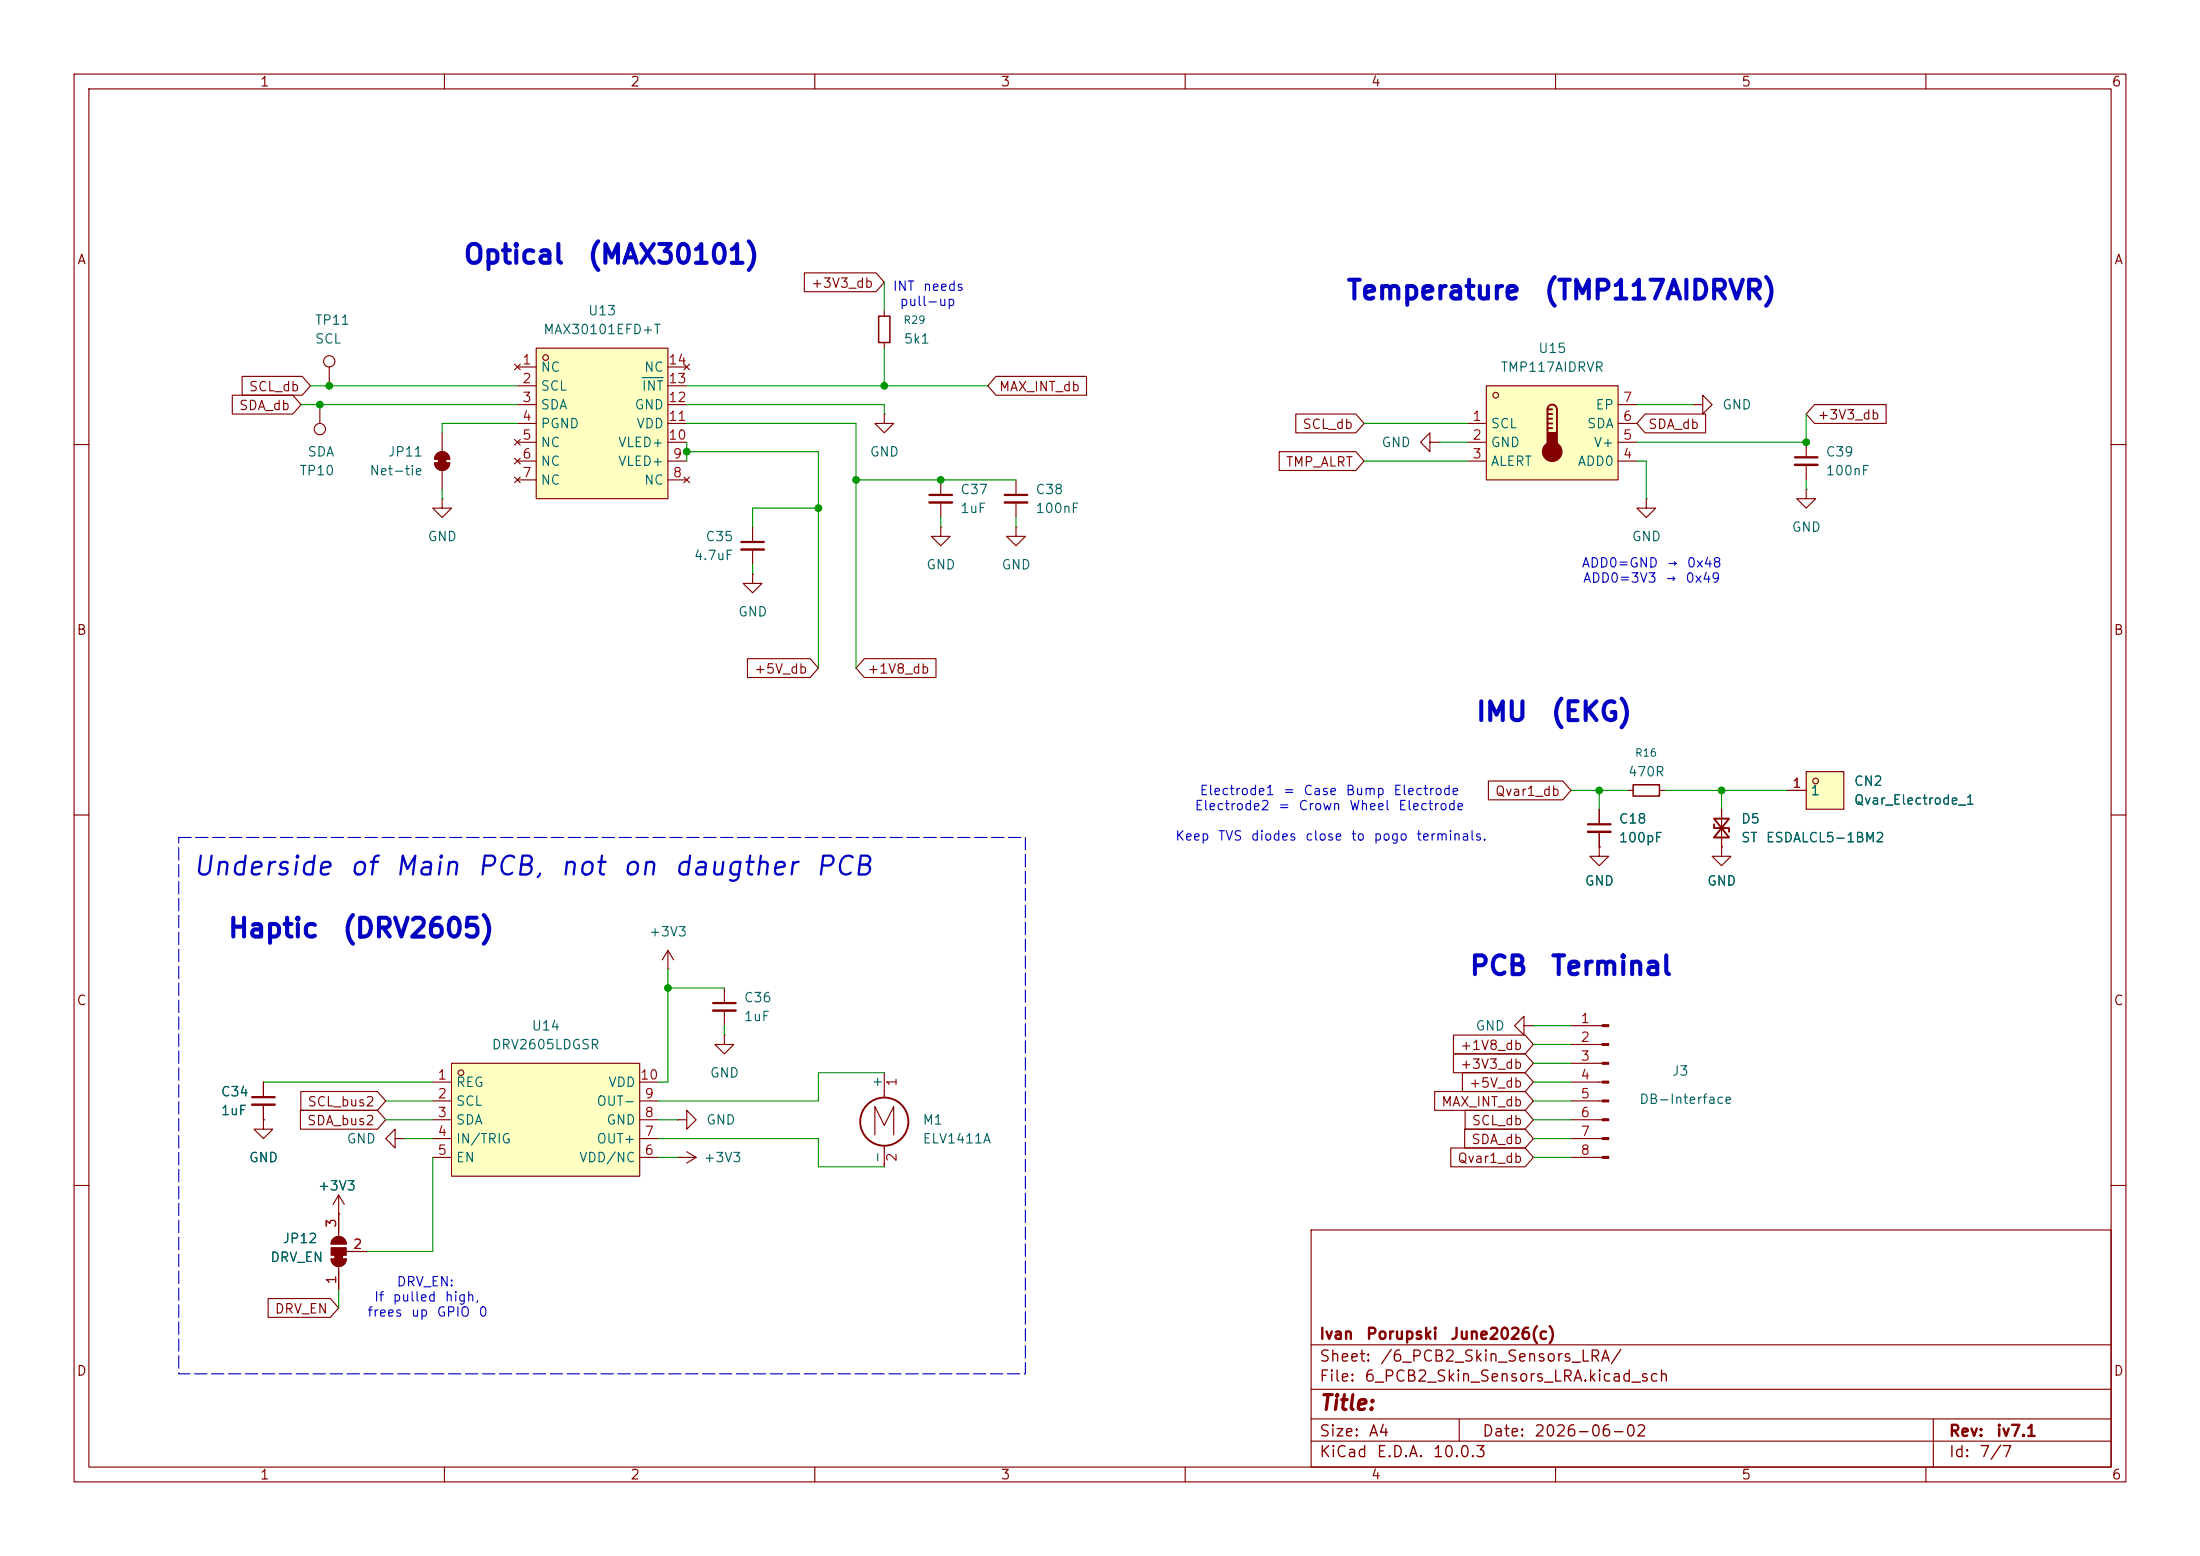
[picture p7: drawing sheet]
<svg xmlns="http://www.w3.org/2000/svg" width="297mm" height="210mm" viewBox="0 0 297 210" stroke-linecap="round" stroke-linejoin="round" font-family="sans-serif">
<g fill="none" stroke="#840000" stroke-width=".15">
<path d="M10 10h277v190h-277zM12 12h273v186h-273zM60 10v2M110 10v2M160 10v2M210 10v2M260 10v2M10 60h2M285 60h2M10 110h2M285 110h2M10 160h2"/>
<path d="M177 166h108v32h-108zM285 160h2M60 198v2M110 198v2M160 198v2M177 194.5h108M177 191.5h108M177 187.5h108M177 181.5h108M197 191.5v3M210 198v2M260 198v2"/>
<path d="M261 191.5v6.5"/>
</g>
<path d="M72.4 47h17.8v20.3h-17.8z" fill="#ffffc2"/>
<g fill="none" stroke="#840000" stroke-width=".15">
<path d="M69.5 49.1l.7 .8M69.5 59.3l.7 .8M69.8 52.1h2.6M69.8 54.6h2.6M69.8 57.2h2.6M69.8 59.7h2.6M69.8 49.5h2.6M70.2 49.1l-.7 .8M70.2 59.3l-.7 .8M72.4 47h17.8v20.3h-17.8zM90.2 52.1h2.5M90.2 54.6h2.5"/>
<path d="M90.2 57.2h2.5M90.2 59.7h2.5M90.2 49.5h2.5M92.3 49.1l.8 .8M93.1 49.1l-.8 .8M69.5 61.8l.7 .8M69.5 64.4l.7 .8M69.8 62.2h2.6M69.8 64.8h2.6M70.2 61.8l-.7 .8M70.2 64.4l-.7 .8M90.2 62.2h2.5"/>
<path d="M90.2 64.8h2.5M92.3 64.4l.8 .8M93.1 64.4l-.8 .8"/>
<circle cx="73.7" cy="48.3" r=".38"/>
</g>
<path d="M86.7 51h2.8" fill="none" stroke="#006464" stroke-width=".15"/>
<path d="M61 143.5h25.4v15.3h-25.4z" fill="#ffffc2"/>
<g fill="none" stroke="#840000" stroke-width=".15">
<path d="M44.4 49.5v2.6M228.6 54.6h1.3v-1.3l1.2 1.3-1.2 1.3v-1.3M228.6 54.6h.1M243.8 59.7v2M222.2 67.3v1.3h-1.2l1.2 1.3 1.3-1.3h-1.3M222.2 67.3h.1M243.8 66v1.3h1.3l-1.3 1.3-1.2-1.3h1.2M243.8 66h.1M243.8 62.7v2.1M215.9 114.3v1.3h-1.3l1.3 1.2 1.3-1.2h-1.3M215.9 114.3h.1M215.9 109.2v2.1"/>
<path d="M215.9 112.3v2M219.7 106.7h.8M224 106.7h.8M90.2 130.8h.1M90.2 128.3l.7 1.2M90.2 128.3l-.8 1.2M90.2 128.3v2.5M97.8 139.7v1.3h1.3l-1.3 1.2-1.3-1.2h1.3M97.8 139.7h.1M97.8 133.4v2M97.8 136.4v2M35.6 146.1v2"/>
<path d="M35.6 149.1v2M58.4 146.1h2.6M58.4 148.6h2.6M58.4 151.1h2.6M58.4 153.7h2.6M58.4 156.2h2.6M61 143.5h25.4v15.3h-25.4zM86.4 146.1h2.5M86.4 148.6h2.5M86.4 151.1h2.5M86.4 153.7h2.5M86.4 156.2h2.5"/>
<path d="M91.4 151.1h1.3v-1.2l1.3 1.2-1.3 1.3v-1.3M91.4 151.1h.1M91.4 156.2h.1M91.4 156.2h2.6M92.7 155.4l1.3 .8M94 156.2l-1.3 .8M118.1 153.2v-3.8l1.3 2.5 1.2-2.5v3.8M119.4 144.8v3.3M119.4 154.6v2.9M44.7 169.9h2a1.02 1.02 0 0 1-1 1 1.02 1.02 0 0 1-1-1zM45 167.2a1.02 1.02 0 0 1 1.1-.2 1.02 1.02 0 0 1 .6 .9h-2l.1-.4zM45.7 163.8h.1"/>
<path d="M45.7 161.3v5.6M45.7 170.9v3.1M45.7 161.3l-.7 1.3M45.7 161.3l.8 1.3M46.7 168.9h2.8"/>
<circle cx="44.4" cy="48.8" r=".76"/>
<circle cx="62.2" cy="144.8" r=".38"/>
</g>
<path d="M242.3 61.7h3.1M214.4 111.3h3M96.3 135.4h3M34 148.1h3.1" fill="none" stroke="#840000" stroke-width=".3"/>
<path d="M242.3 62.7h3.1M214.4 112.3h3M96.3 136.4h3M34 149.1h3.1" fill="none" stroke="#840000" stroke-width=".33"/>
<g fill="#840000" stroke="#840000" stroke-width=".15">
<path d="M45.2 169.4h1v.5h-1z"/>
<path d="M44.7 169.9h2a1.02 1.02 0 0 1-1 1 1.02 1.02 0 0 1-1-1z"/>
<path d="M44.7 168.4h2v1h-2z"/>
<path d="M45 167.2a1.02 1.02 0 0 1 1.1-.2 1.02 1.02 0 0 1 .6 .9h-2l.1-.4z"/>
</g>
<path d="M220.5 105.9h3.5v1.5h-3.5z" fill="none" stroke="#840000" stroke-width=".2"/>
<circle cx="119.4" cy="151.4" r="3.3" fill="none" stroke="#840000" stroke-width=".25"/>
<path d="M200.7 52.1h17.7v12.7h-17.7z" fill="#ffffc2"/>
<g fill="none" stroke="#840000" stroke-width=".15">
<path d="M119.4 55.9v1.3h1.2l-1.2 1.2-1.3-1.2h1.3M119.4 55.9h.1M119.4 41.9v.8M119.4 46.2v.8M193 59.7v-1.3l-1.2 1.3 1.2 1.3v-1.3h1.3M194.3 59.7h.1M198.1 57.2h2.6M198.1 59.7h2.6M200.7 52.1h17.7v12.7h-17.7zM218.4 57.2h2.6M218.4 59.7h2.6M218.4 54.6h2.6"/>
<path d="M101.6 77.5v1.2h1.3l-1.3 1.3-1.3-1.3h1.3M101.6 77.5h.1M127 71.1v1.3h1.3l-1.3 1.3-1.3-1.3h1.3M127 71.1h.1M127 64.8v2M127 67.8v2.1M137.2 71.1v1.3h1.2l-1.2 1.3-1.3-1.3h1.3M137.2 71.1h.1M137.2 64.8v2M137.2 67.8v2.1M198.1 62.2h2.6M218.4 62.2h2.6"/>
<path d="M212.1 138.4h4.2M212.1 141h4.2M212.1 143.5h4.2M212.1 146.1h4.2M212.1 148.6h4.2M212.1 151.1h4.2M212.1 153.7h4.2M212.1 156.2h4.2"/>
<circle cx="201.9" cy="53.3" r=".38"/>
</g>
<path d="M208.9 55.2a.64 .64 0 0 1 .6-.6 .64 .64 0 0 1 .7 .6v3.2M208.9 55.2v3.2M208.9 55.2h.6M208.9 55.9h.6M208.9 56.5h.6M208.9 57.2h.6M208.9 57.8h.6" fill="none" stroke="#840000" stroke-width=".25"/>
<g fill="#840000" stroke="#840000" stroke-width=".25">
<path d="M208.9 58.4h1.3v1.9h-1.3z"/>
<circle cx="209.5" cy="61" r="1.27"/>
</g>
<path d="M118.6 42.7h1.5v3.5h-1.5z" fill="none" stroke="#840000" stroke-width=".2"/>
<path d="M125.5 66.8h3M135.6 66.8h3.1" fill="none" stroke="#840000" stroke-width=".3"/>
<path d="M125.5 67.8h3M135.6 67.8h3.1" fill="none" stroke="#840000" stroke-width=".33"/>
<g fill="#840000" stroke="#840000" stroke-width=".15">
<path d="M216.3 138.3h.9v.3h-.9z"/>
<path d="M216.3 140.8h.9v.3h-.9z"/>
<path d="M216.3 143.4h.9v.2h-.9z"/>
<path d="M216.3 145.9h.9v.3h-.9z"/>
<path d="M216.3 148.5h.9v.2h-.9z"/>
<path d="M216.3 151h.9v.3h-.9z"/>
<path d="M216.3 153.5h.9v.3h-.9z"/>
<path d="M216.3 156.1h.9v.2h-.9z"/>
</g>
<path d="M243.8 104.1h5.1v5.1h-5.1z" fill="#ffffc2"/>
<g fill="none" stroke="#840000" stroke-width=".15">
<path d="M108.6 36.8h9.7l1.1 1.3-1.1 1.3h-9.7zM31.4 53.3h8.1l1.1 1.3-1.1 1.3h-8.1zM32.7 50.8h8.1l1.1 1.3-1.1 1.2h-8.1zM43.2 54.6v2.6M59.7 58.4v2.6M134.5 50.8h12.2v2.5h-12.2l-1.2-1.2zM174.9 55.9h8.1l1.1 1.3-1.1 1.2h-8.1zM222.1 55.9h8.2v2.5h-8.2l-1.1-1.2zM245 54.6h9.6v2.6h-9.6l-1.2-1.3zM58.7 62.5h2a1.02 1.02 0 0 1-1 1 1.02 1.02 0 0 1-1-1zM59 61.3a1.02 1.02 0 0 1 1.1-.3 1.02 1.02 0 0 1 .6 1h-2l.1-.4zM59.7 67.3v1.3h1.3l-1.3 1.3-1.3-1.3h1.3"/>
<path d="M59.7 67.3h.1M59.7 63.5v2.5M101.6 71.1v2.1M101.6 74.2v2M172.7 61h10.3l1.1 1.2-1.1 1.3h-10.3zM100.9 88.9h8.5l1.1 1.3-1.1 1.2h-8.5zM116.7 88.9h9.7v2.5h-9.7l-1.1-1.2zM200.9 105.4h10.1l1.1 1.3-1.1 1.3h-10.1zM215.9 114.3h.1M215.9 109.2v2.1M215.9 112.3v2M232.4 114.3v1.3h-1.3l1.3 1.2 1.3-1.2h-1.3"/>
<path d="M232.4 114.3h.1M232.4 109.2v5.1M241.3 106.7h2.5M243.8 104.1h5.1v5.1h-5.1zM196.2 139.7h9.7l1.1 1.3-1.1 1.2h-9.7zM205.7 138.4v-1.2l-1.2 1.2 1.2 1.3v-1.3h1.3M207 138.4h.1M35.6 151.1v1.3h-1.3l1.3 1.3 1.2-1.3h-1.2M35.6 151.1h.1M35.6 146.1v2M35.6 149.1v2M40.6 149.9h10.4l1.1 1.2-1.1 1.3h-10.4z"/>
<path d="M40.6 147.3h10.4l1.1 1.3-1.1 1.3h-10.4zM53.3 153.7v-1.3l-1.2 1.3 1.2 1.2v-1.2h1.3M54.6 153.7h.1M193.7 147.3h12.2l1.1 1.3-1.1 1.3h-12.2zM195.9 154.9h10l1.1 1.3-1.1 1.3h-10zM196.2 142.2h9.7l1.1 1.3-1.1 1.3h-9.7zM197.4 144.8h8.5l1.1 1.3-1.1 1.2h-8.5zM197.7 152.4h8.2l1.1 1.3-1.1 1.2h-8.2zM197.8 149.9h8.1l1.1 1.2-1.1 1.3h-8.1zM36.2 175.3h8.4l1.1 1.2-1.1 1.3h-8.4zM45.7 163.8h.1M45.7 163.8v2.6"/>
<path d="M45.7 171.5v2.5M47 168.9h2.5"/>
<circle cx="43.2" cy="57.9" r=".76"/>
<circle cx="245.1" cy="105.4" r=".38"/>
</g>
<path d="M231.4 110.5h2l-2 2.5h2zM231.4 111.3v.5h2v.5" fill="none" stroke="#840000" stroke-width=".25"/>
<g fill="#840000" stroke="#840000" stroke-width=".15">
<path d="M59.2 61.7h1v1h-1z"/>
<path d="M58.7 62.5h2a1.02 1.02 0 0 1-1 1 1.02 1.02 0 0 1-1-1z"/>
<path d="M59 61.3a1.02 1.02 0 0 1 1.1-.3 1.02 1.02 0 0 1 .6 1h-2l.1-.4z"/>
</g>
<path d="M100.1 73.2h3" fill="none" stroke="#840000" stroke-width=".3"/>
<path d="M100.1 74.2h3" fill="none" stroke="#840000" stroke-width=".33"/>
<g fill="none" stroke="#009600" stroke-width=".15">
<path d="M119.4 38.1v3.8M40.6 54.6h29.2M41.9 52.1h27.9M69.8 57.2h-10.1v1.2M92.7 54.6h26.7v1.3M92.7 52.1h40.6M92.7 57.2h22.9v33M92.7 59.7v2.5M119.4 47v5.1M184.1 57.2h14M194.3 59.7h3.8M221 54.6h7.6"/>
<path d="M243.8 55.9v3.8h-22.8M59.7 66v1.3M92.7 61h17.8v29.2M101.6 76.2v1.3M110.5 68.6h-8.9v2.5M115.6 64.8h21.6M127 69.9v1.2M137.2 69.9v1.2M184.1 62.2h14M221 62.2h1.2v5.1M243.8 64.8v1.2M212.1 106.7h7.6"/>
<path d="M215.9 106.7v2.5M224.8 106.7h16.5M232.4 106.7v2.5M90.2 130.8v15.3h-1.3M90.2 133.4h7.6M97.8 138.4v1.3M207 138.4h5.1M35.6 146.1h22.8M52.1 151.1h6.3M52.1 148.6h6.3M54.6 153.7h3.8M58.4 156.2v12.7h-8.9"/>
<path d="M88.9 153.7h21.6v3.8h8.9M88.9 156.2h2.5M88.9 151.1h2.5M119.4 144.8h-8.9v3.8h-21.6M207 143.5h5.1M207 156.2h5.1M207 146.1h5.1M207 151.1h5.1M207 148.6h5.1M207 153.7h5.1M207 141h5.1M45.7 174v2.5"/>
</g>
<path d="M24.1 113h114.3v72.4h-114.3z" fill="none" stroke="#0000c2" stroke-width=".15" stroke-dasharray="1.7 .6"/>
<g fill="#009600" stroke="#009600" stroke-width=".14">
<circle cx="90.2" cy="133.4" r=".46"/>
<circle cx="127" cy="64.8" r=".46"/>
<circle cx="243.8" cy="59.7" r=".46"/>
<circle cx="115.6" cy="64.8" r=".46"/>
<circle cx="92.7" cy="61" r=".46"/>
<circle cx="44.4" cy="52.1" r=".46"/>
<circle cx="110.5" cy="68.6" r=".46"/>
<circle cx="43.2" cy="54.6" r=".46"/>
<circle cx="119.4" cy="52.1" r=".46"/>
<circle cx="215.9" cy="106.7" r=".46"/>
<circle cx="232.4" cy="106.7" r=".46"/>
</g>
<g font-size="2.6" fill="#0000c2">
<text x="25.8" y="118.8">Underside</text>
<text x="47" y="118.8">of</text>
<text x="53.1" y="118.8">Main</text>
<text x="64.2" y="118.8">PCB,</text>
<text x="75.4" y="118.8">not</text>
<text x="83.8" y="118.8">on</text>
<text x="90.8" y="118.8">daugther</text>
<text x="109.9" y="118.8">PCB</text>
</g>
<g font-size="2.5" fill="#0000c2">
<text x="62.4" y="36.2">Optical</text>
<text x="79.2" y="36.2">(MAX30101)</text>
<text x="181.6" y="41.1">Temperature</text>
<text x="208.3" y="41.1">(TMP117AIDRVR)</text>
<text x="199.1" y="98">IMU</text>
<text x="209.2" y="98">(EKG)</text>
<text x="30.6" y="127.2">Haptic</text>
<text x="46.1" y="127.2">(DRV2605)</text>
<text x="198.3" y="132.2">PCB</text>
<text x="209.2" y="132.2">Terminal</text>
</g>
<text font-size="2" fill="#840000" x="178" y="190.8">Title:</text>
<g font-size="1.5" fill="#840000">
<text x="178" y="184.2">Sheet:</text>
<text x="178" y="181.2">Ivan</text>
<text x="184.3" y="181.2">Porupski</text>
<text x="186.2" y="184.2">/6_PCB2_Skin_Sensors_LRA/</text>
<text x="195.7" y="181.2">June2026(c)</text>
<text x="178" y="186.9">File:</text>
<text x="184.1" y="186.9">6_PCB2_Skin_Sensors_LRA.kicad_sch</text>
<text x="178" y="197.1">KiCad</text>
<text x="178" y="194.3">Size:</text>
<text x="184.7" y="194.3">A4</text>
<text x="185.7" y="197.1">E.D.A.</text>
<text x="193.3" y="197.1">10.0.3</text>
<text x="200" y="194.3">Date:</text>
<text x="207" y="194.3">2026-06-02</text>
<text x="263" y="194.3">Rev:</text>
<text x="263" y="197.1">Id:</text>
<text x="267.1" y="197.1">7/7</text>
<text x="269.4" y="194.3">iv7.1</text>
</g>
<g font-size="1.3" fill="#840000">
<text x="35" y="12">1</text>
<text x="85" y="12">2</text>
<text x="135" y="12">3</text>
<text x="185" y="12">4</text>
<text x="235" y="12">5</text>
<text x="285" y="12">6</text>
<text x="10.3" y="36">A</text>
<text x="285.3" y="36">A</text>
<text x="109.4" y="39.2">+3V3_db</text>
<text x="33.5" y="53.1">SCL_db</text>
<text x="134.8" y="53.1">MAX_INT_db</text>
<text x="32.2" y="55.7">SDA_db</text>
<text x="175.7" y="58.2">SCL_db</text>
<text x="222.4" y="58.2">SDA_db</text>
<text x="245.3" y="56.9">+3V3_db</text>
<text x="173.5" y="63.3">TMP_ALRT</text>
<text x="10.3" y="86">B</text>
<text x="285.3" y="86">B</text>
<text x="101.7" y="91.2">+5V_db</text>
<text x="117" y="91.2">+1V8_db</text>
<text x="201.7" y="107.7">Qvar1_db</text>
<text x="10.3" y="136">C</text>
<text x="285.3" y="136">C</text>
<text x="197" y="142">+1V8_db</text>
<text x="41.4" y="149.7">SCL_bus2</text>
<text x="194.5" y="149.7">MAX_INT_db</text>
<text x="197" y="144.6">+3V3_db</text>
<text x="198.2" y="147.1">+5V_db</text>
<text x="41.4" y="152.2">SDA_bus2</text>
<text x="198.5" y="154.7">SDA_db</text>
<text x="198.6" y="152.2">SCL_db</text>
<text x="196.7" y="157.3">Qvar1_db</text>
<text x="37" y="177.6">DRV_EN</text>
<text x="10.3" y="186">D</text>
<text x="285.3" y="186">D</text>
<text x="35" y="200">1</text>
<text x="85" y="200">2</text>
<text x="135" y="200">3</text>
<text x="185" y="200">4</text>
<text x="235" y="200">5</text>
<text x="285" y="200">6</text>
</g>
<g font-size="1.3" fill="#0000c2">
<text x="120.4" y="39.6">INT</text>
<text x="121.4" y="41.6">pull-up</text>
<text x="124.5" y="39.6">needs</text>
<text x="213.4" y="76.9">ADD0=GND</text>
<text x="224.9" y="76.9">→</text>
<text x="227.6" y="76.9">0x48</text>
<text x="213.6" y="79">ADD0=3V3</text>
<text x="224.7" y="79">→</text>
<text x="227.4" y="79">0x49</text>
<text x="161.9" y="107.6">Electrode1</text>
<text x="173.1" y="107.6">=</text>
<text x="175.9" y="107.6">Case</text>
<text x="181.6" y="107.6">Bump</text>
<text x="188" y="107.6">Electrode</text>
<text x="158.6" y="113.8">Keep</text>
<text x="161.2" y="109.7">Electrode2</text>
<text x="164.3" y="113.8">TVS</text>
<text x="168.8" y="113.8">diodes</text>
<text x="172.5" y="109.7">=</text>
<text x="175.2" y="109.7">Crown</text>
<text x="176.1" y="113.8">close</text>
<text x="182.1" y="109.7">Wheel</text>
<text x="182.3" y="113.8">to</text>
<text x="185.3" y="113.8">pogo</text>
<text x="188.7" y="109.7">Electrode</text>
<text x="191.1" y="113.8">terminals.</text>
<text x="53.5" y="173.9">DRV_EN:</text>
<text x="49.5" y="178">frees</text>
<text x="50.4" y="176">If</text>
<text x="52.9" y="176">pulled</text>
<text x="55.4" y="178">up</text>
<text x="58.9" y="178">GPIO</text>
<text x="59.9" y="176">high,</text>
<text x="64.5" y="178">0</text>
</g>
<g font-size="1.3" fill="#006464">
<text x="42.4" y="44.2">TP11</text>
<text x="42.4" y="46.7">SCL</text>
<text x="73.3" y="45.4">MAX30101EFD+T</text>
<text x="79.3" y="42.9">U13</text>
<text x="121.9" y="46.7">5k1</text>
<text x="207.6" y="48">U15</text>
<text x="72.9" y="53">SCL</text>
<text x="72.9" y="50.5">NC</text>
<text x="86.6" y="53">INT</text>
<text x="86.9" y="50.5">NC</text>
<text x="202.5" y="50.5">TMP117AIDRVR</text>
<text x="72.9" y="55.6">SDA</text>
<text x="72.9" y="58.1">PGND</text>
<text x="85.6" y="55.6">GND</text>
<text x="85.8" y="58.1">VDD</text>
<text x="201.2" y="58.1">SCL</text>
<text x="214.2" y="58.1">SDA</text>
<text x="215.3" y="55.6">EP</text>
<text x="232.4" y="55.6">GND</text>
<text x="40.3" y="64.5">TP10</text>
<text x="41.4" y="61.9">SDA</text>
<text x="49.8" y="64.5">Net-tie</text>
<text x="52.3" y="61.9">JP11</text>
<text x="72.9" y="60.7">NC</text>
<text x="72.9" y="63.2">NC</text>
<text x="72.9" y="65.7">NC</text>
<text x="83.4" y="63.2">VLED+</text>
<text x="83.4" y="60.7">VLED+</text>
<text x="86.9" y="65.7">NC</text>
<text x="117.3" y="61.9">GND</text>
<text x="186.4" y="60.7">GND</text>
<text x="201.2" y="60.7">GND</text>
<text x="201.2" y="63.2">ALERT</text>
<text x="212.9" y="63.2">ADD0</text>
<text x="215.1" y="60.7">V+</text>
<text x="246.4" y="64.5">100nF</text>
<text x="246.4" y="61.9">C39</text>
<text x="129.5" y="69.6">1uF</text>
<text x="129.5" y="67">C37</text>
<text x="139.7" y="69.6">100nF</text>
<text x="139.7" y="67">C38</text>
<text x="57.7" y="73.4">GND</text>
<text x="93.6" y="75.9">4.7uF</text>
<text x="95.2" y="73.4">C35</text>
<text x="125" y="77.2">GND</text>
<text x="135.1" y="77.2">GND</text>
<text x="220.2" y="73.4">GND</text>
<text x="241.8" y="72.1">GND</text>
<text x="99.6" y="83.5">GND</text>
<text x="219.7" y="105.1">470R</text>
<text x="244.3" y="107.7">1</text>
<text x="250.2" y="106.4">CN2</text>
<text x="218.4" y="111.5">C18</text>
<text x="235" y="111.5">D5</text>
<text x="250.2" y="108.9">Qvar_Electrode_1</text>
<text x="213.9" y="119.8">GND</text>
<text x="218.4" y="114">100pF</text>
<text x="230.4" y="119.8">GND</text>
<text x="235" y="114">ST</text>
<text x="238.3" y="114">ESDALCL5-1BM2</text>
<text x="87.5" y="126.7">+3V3</text>
<text x="100.3" y="135.6">C36</text>
<text x="66.3" y="141.9">DRV2605LDGSR</text>
<text x="71.7" y="139.4">U14</text>
<text x="100.3" y="138.1">1uF</text>
<text x="199.1" y="139.4">GND</text>
<text x="29.7" y="148.3">C34</text>
<text x="61.5" y="147">REG</text>
<text x="61.5" y="149.6">SCL</text>
<text x="80.4" y="149.6">OUT-</text>
<text x="82" y="147">VDD</text>
<text x="95.8" y="145.8">GND</text>
<text x="119.4" y="146.9" transform="rotate(-90 119.4 146.9)">+</text>
<text x="221.2" y="149.3">DB-Interface</text>
<text x="225.6" y="145.5">J3</text>
<text x="29.7" y="150.8">1uF</text>
<text x="46.7" y="154.6">GND</text>
<text x="61.5" y="152.1">SDA</text>
<text x="61.5" y="154.6">IN/TRIG</text>
<text x="80.4" y="154.6">OUT+</text>
<text x="81.8" y="152.1">GND</text>
<text x="95.3" y="152.1">GND</text>
<text x="124.5" y="152.1">M1</text>
<text x="124.5" y="154.6">ELV1411A</text>
<text x="33.5" y="157.2">GND</text>
<text x="42.8" y="161">+3V3</text>
<text x="61.5" y="157.2">EN</text>
<text x="78.1" y="157.2">VDD/NC</text>
<text x="94.9" y="157.2">+3V3</text>
<text x="119.4" y="157.1" transform="rotate(-90 119.4 157.1)">-</text>
<text x="36.4" y="170.6">DRV_EN</text>
<text x="38.1" y="168.1">JP12</text>
</g>
<g font-size="1.3" fill="#a90000">
<text x="70.4" y="52">2</text>
<text x="70.4" y="49.5">1</text>
<text x="90.1" y="52">13</text>
<text x="90.1" y="49.5">14</text>
<text x="70.4" y="54.6">3</text>
<text x="70.4" y="57.1">4</text>
<text x="70.4" y="59.7">5</text>
<text x="90.1" y="59.7">10</text>
<text x="90.1" y="57.1">11</text>
<text x="90.1" y="54.6">12</text>
<text x="198.7" y="57.1">1</text>
<text x="198.7" y="59.7">2</text>
<text x="219" y="59.7">5</text>
<text x="219" y="57.1">6</text>
<text x="219" y="54.6">7</text>
<text x="70.4" y="62.2">6</text>
<text x="70.4" y="64.7">7</text>
<text x="90.7" y="62.2">9</text>
<text x="90.7" y="64.7">8</text>
<text x="198.7" y="62.2">3</text>
<text x="219" y="62.2">4</text>
<text x="241.9" y="106.7">1</text>
<text x="213.3" y="138.4">1</text>
<text x="213.3" y="140.9">2</text>
<text x="213.3" y="143.5">3</text>
<text x="59" y="146">1</text>
<text x="59" y="148.6">2</text>
<text x="86.3" y="146">10</text>
<text x="86.9" y="148.6">9</text>
<text x="121.3" y="146.8" transform="rotate(-90 121.3 146.8)">1</text>
<text x="213.3" y="146">4</text>
<text x="213.3" y="148.6">5</text>
<text x="59" y="151.1">3</text>
<text x="59" y="153.6">4</text>
<text x="86.9" y="153.6">7</text>
<text x="86.9" y="151.1">8</text>
<text x="213.3" y="151.1">6</text>
<text x="213.3" y="153.6">7</text>
<text x="59" y="156.2">5</text>
<text x="86.9" y="156.2">6</text>
<text x="121.3" y="156.9" transform="rotate(-90 121.3 156.9)">2</text>
<text x="213.3" y="156.2">8</text>
<text x="45.7" y="165.8" transform="rotate(-90 45.7 165.8)">3</text>
<text x="45.7" y="173.4" transform="rotate(-90 45.7 173.4)">1</text>
<text x="47.6" y="168.9">2</text>
</g>
<g font-size="1" fill="#006464">
<text x="121.9" y="44">R29</text>
<text x="220.6" y="102.4">R16</text>
</g>
</svg>
